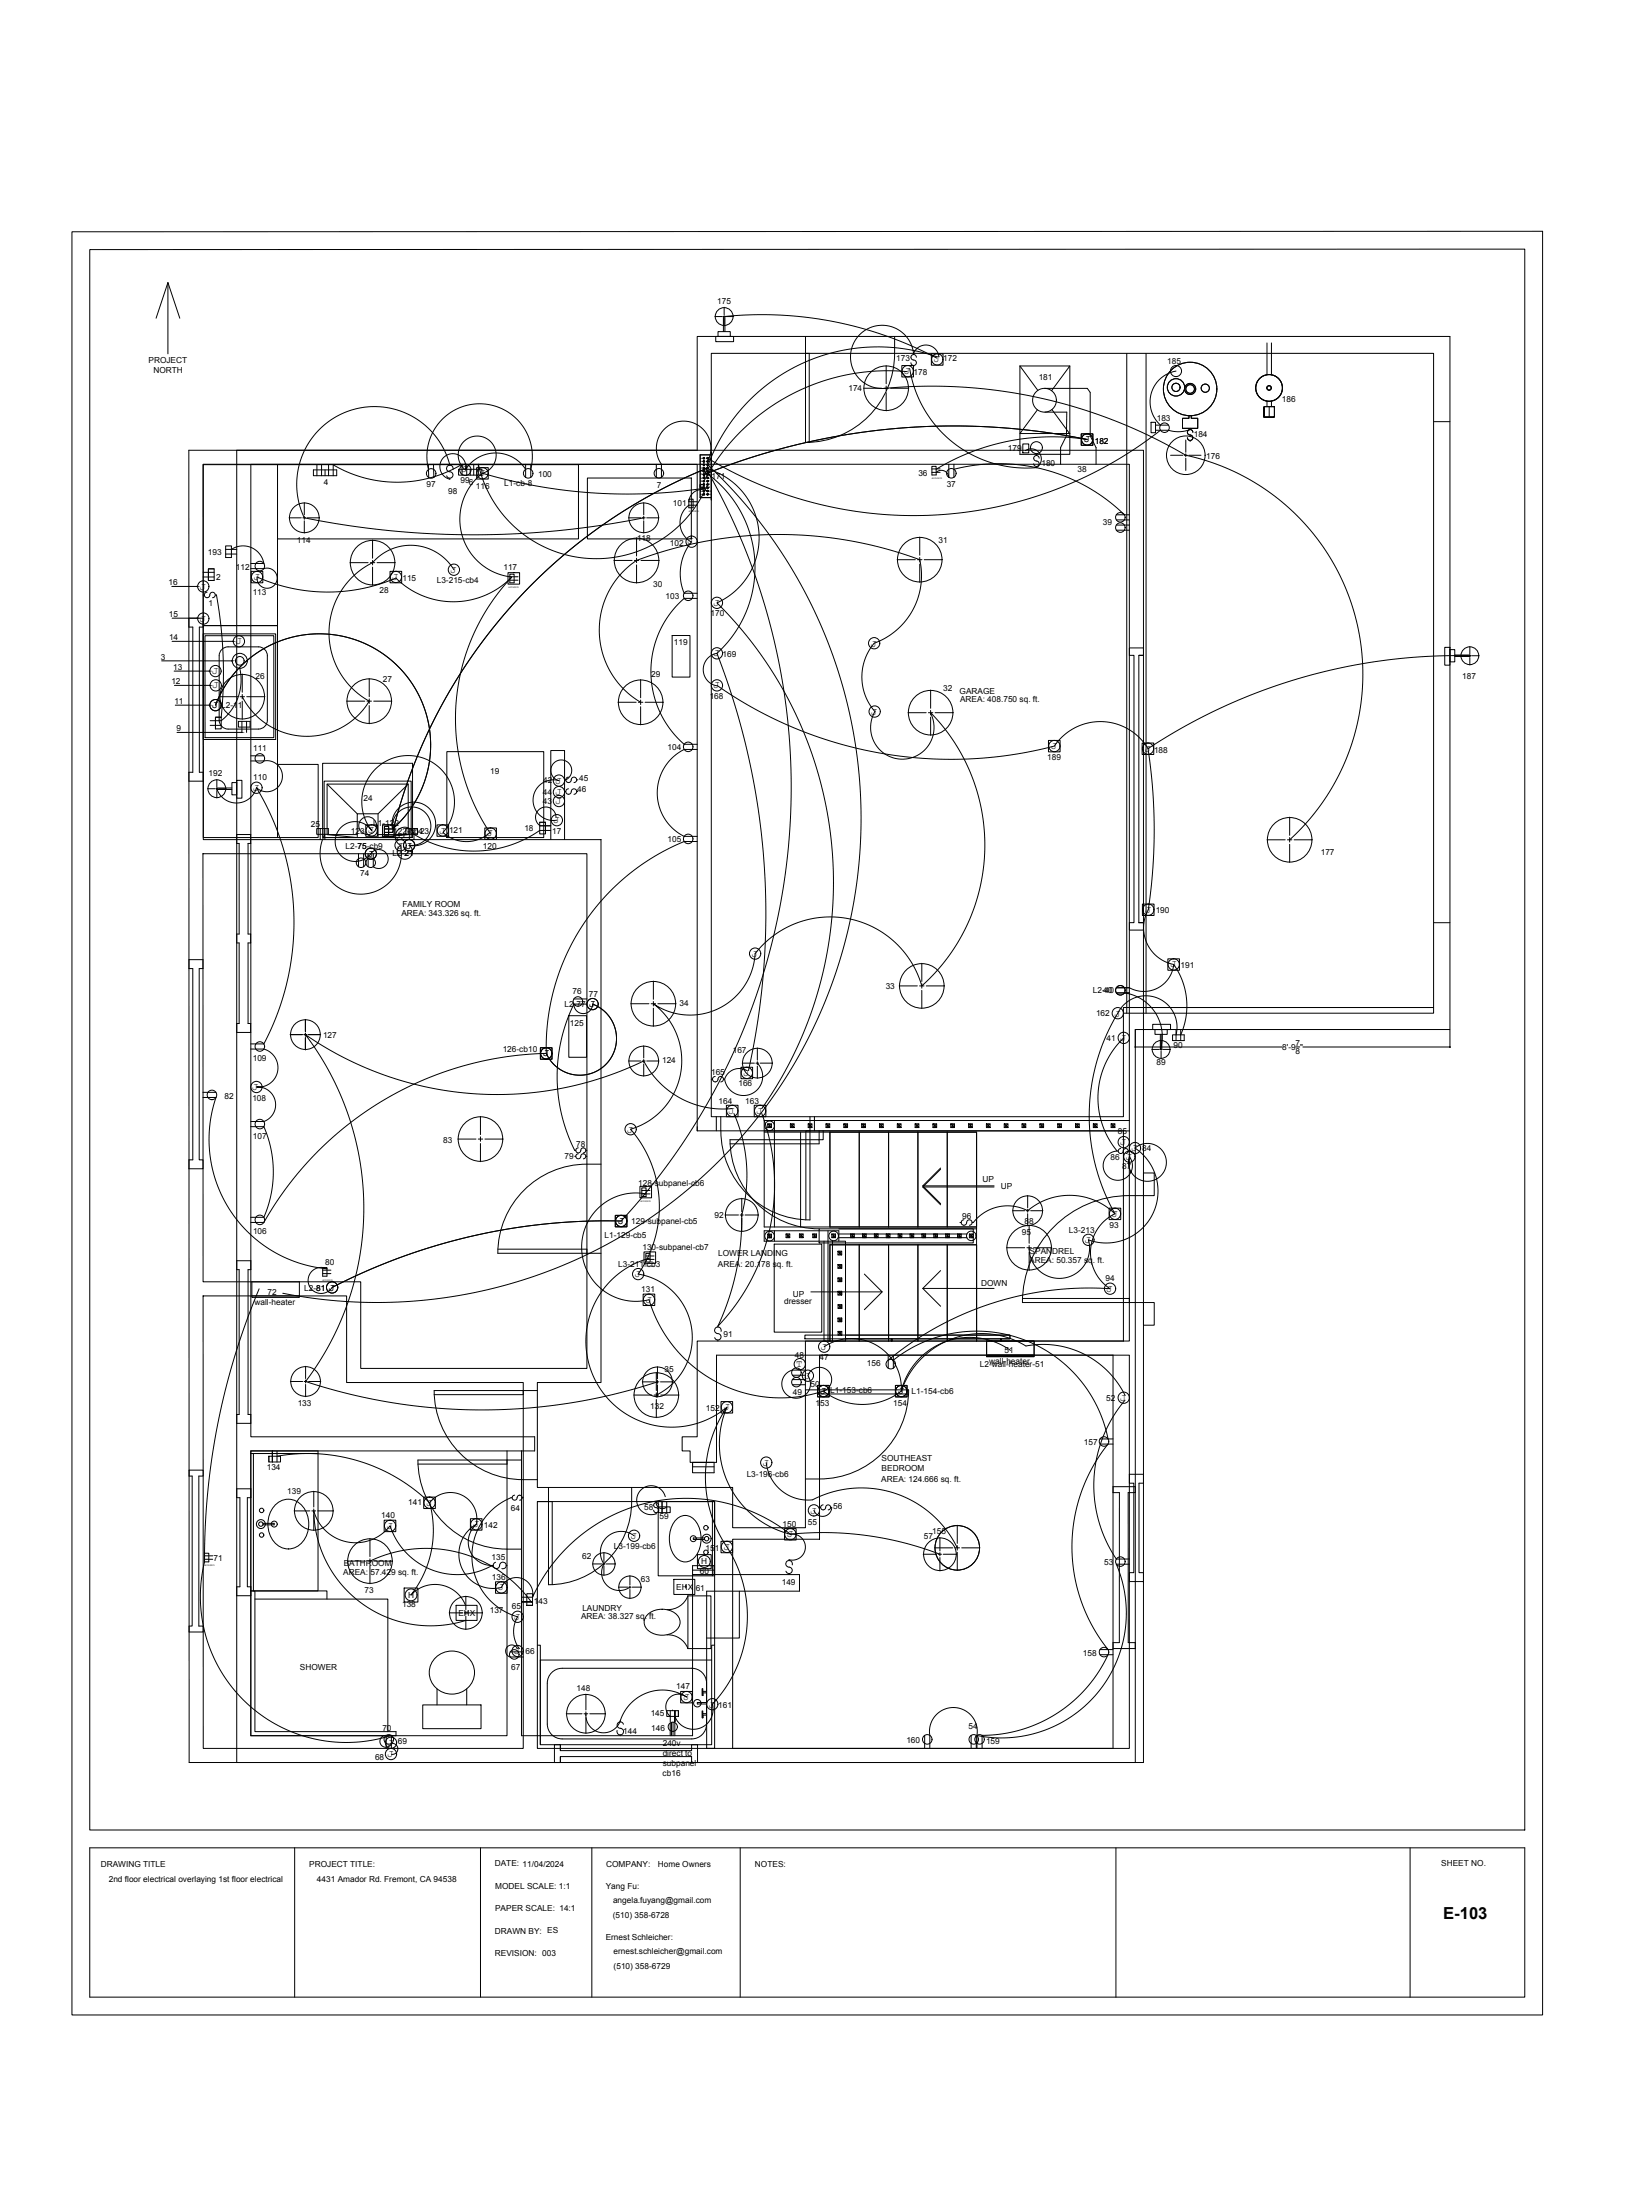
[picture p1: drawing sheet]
<svg xmlns="http://www.w3.org/2000/svg" width="914mm" height="1219mm" viewBox="0 0 914 1219" stroke-linecap="round" stroke-linejoin="round" font-family="sans-serif">
<!-- layer: E201-Electrical-2nd-floor -->
<g fill="none" stroke="#000" stroke-width=".55">
<path d="M176 258v6M178 258v6M182 258v6M259 257v6M263 257v6M364 257v8M390 254h.1M390 256h.1M390 258h.1M390 259h.1M390 253v1M390 255v1"/>
<path d="M390 257v1M390 259v1M392 254h1M392 256h1M392 258h1M392 259h1M392 256a15 15 0 0 0-14-23 15 15 0 0 0-11 24v8M392 259a292 292 0 0 0-174 202h-5M392 258a268 268 0 0 1 56 318 268 268 0 0 1-291 141M392 253v1M392 255v1M392 257v1"/>
<path d="M392 259v1M394 252h-6v24h6M394 251v26M516 258h3v5h-3zM521 260h-5M526 257v8a4 4 0 0 0-3-4 4 4 0 0 0-4 1M529 257v8M599 240h7v7h-7zM174 260h13v4h-13zM180 260v4M254 260h13v3h-13zM256 263v-6a70 70 0 0 1-71 1v6"/>
<path d="M261 260v3M265 263v-6a67 67 0 0 0 60 52 67 67 0 0 0 67-41M388 268h2v2h-2zM390 261h.1M390 263h.1M390 265h.1M390 267h.1M390 268h.1M390 270h.1M390 272h.1M390 274h.1M390 261v1"/>
<path d="M390 264v1M390 266v1M390 268v1M390 270v1M390 272v1M392 261h1M392 263h1M392 265h1M392 267h1M392 268h1M392 270h1M392 272h1"/>
<path d="M392 274h1M392 261a354 354 0 0 1-48 416 327 327 0 0 0-160 37 7 7 0 0 1-10 2 7 7 0 0 1-2-10 7 7 0 0 1 9-3 72 72 0 0 1-61-95h-8M392 261v1M392 263h.1M392 264v1M392 266v1M392 268v1M392 270v1M392 272v1M392 274h.1M519 260a125 125 0 0 1 83-16 369 369 0 0 0-212 19M521 262h-5"/>
<path d="M529 260a100 100 0 0 1 94 25M206 299v10M353 298v10M510 298v10M619 291h7M619 285h7M619 294h7M619 288h7M113 317h6M113 320h6M115 315h4v7h-4zM119 315h-4v7"/>
<path d="M194 312h10M205 312h3M206 311v2M206 314v10M209 312h10M252 316a28 28 0 0 0-46-4 43 43 0 0 0-1 77 40 40 0 0 1-71-3M340 311h10M352 311h2M353 309v3M353 313v10M355 311h10M497 310h10"/>
<path d="M508 310h3M510 309v2M510 313v10M512 310h10M95 325h14M113 330h.1M115 328a1.6 1.6 0 0 0-2 2 1.6 1.6 0 0 0 2 1 1.6 1.6 0 0 0 1-2 1.5 1.5 0 0 1 3 0 1.5 1.5 0 0 1-1 2M115 322h4M119 330h1a242 242 0 0 1 3 67h-4v7M95 355h34M95 343h14M90 366h38"/>
<path d="M96 372h20M97 380h19M133 370a29 29 0 0 1-10 29h-7M134 374v10M205 376v10M355 377v10M97 391h19M119 397h4v7h-4zM119 391a62 62 0 0 1 93-29 62 62 0 0 1 6 97M122 386h10M132 400h7v3h-7zM133 386h2"/>
<path d="M134 400v6M134 385v2M134 389v10M137 400v6M137 386h10M192 389h10M203 389h3M205 387v3M205 391v10M207 389h10M342 389h11M354 389h2"/>
<path d="M355 389a46 46 0 0 1-2-78 224 224 0 0 1 157-1 40 40 0 0 1-26 46 29 29 0 0 0 1 38 18 18 0 0 0 15 27 18 18 0 0 0 16-26M355 388v2M355 392v10M357 389h11M503 395h10M515 395h2M516 395a105 105 0 0 1-5 151 53 53 0 0 0-41-37 53 53 0 0 0-52 19 36 36 0 0 1-56 28 40 40 0 0 1 15 39 40 40 0 0 1-28 31 66 66 0 0 1 5 80 36 36 0 0 1 29 30 36 36 0 0 1-19 37M516 382v11M516 394v2M516 397v11M518 395h10M98 406h36"/>
<path d="M116 402h7M313 432a6 6 0 0 0 2-9 6 6 0 0 0-9 0 6 6 0 0 0 2 9l2 1a11 11 0 0 0-15 10 11 11 0 0 0 14 12M313 439h1M315 431a1.6 1.6 0 0 0-1 1 1.6 1.6 0 0 0 2 2 1.6 1.6 0 0 0 1-2 1.5 1.5 0 0 1 2-1 1.6 1.6 0 0 1-1 3M315 437a1.6 1.6 0 0 0-1 2 1.6 1.6 0 0 0 2 1 1.6 1.6 0 0 0 1-2 1.5 1.5 0 0 1 2 0 1.5 1.5 0 0 1-1 2M320 432h.1M320 439h.1M176 459h6v3h-6zM177 459v6M180 459v6M212 457h6v6h-6zM213 458h2v5h-2z"/>
<path d="M213 459h5M218 459a12 12 0 0 1 10-14 12 12 0 0 1 13 12 12 12 0 0 1-14 11 4 4 0 0 1 1 7 4 4 0 0 1-7 0 4 4 0 0 1 1-7M225 459h6v3h-6zM227 459v6M229 459v6M299 456h3v6h-3zM299 458h6M308 453a6 6 0 0 0-8-5 6 6 0 0 0-1 10M180 462a23 23 0 0 0 17 33 23 23 0 0 0 25-27M199 473v7M202 473v7M204 473v7"/>
<path d="M206 473a5 5 0 0 1 7-1 5 5 0 0 1 1 7 5 5 0 0 1-7 1v-7M305 460a13 13 0 0 0-10 3 63 63 0 0 1-66-1 5 5 0 0 0-8-2 5 5 0 0 0 1 8M511 534v10M318 554h7M318 556a5 5 0 0 0 5 6 5 5 0 0 0 5-6 20 20 0 0 1 8 33 20 20 0 0 1-33-5M318 556a91 91 0 0 0 0 82h1M318 556h7M350 556h10M361 556h2M362 544v10M362 555v2M362 559v10"/>
<path d="M365 556h10M498 546h10M510 546h2M511 545v3M511 549v10M513 546h10M626 550h-7M626 547h-7M623 575a46 46 0 0 0-4 63 8 8 0 0 0-7 10 8 8 0 0 0 11 5 8 8 0 0 0 3-12 11 11 0 0 0 10 14 11 11 0 0 0 10-15 11 11 0 0 0-17-4 29 29 0 0 1 10 37 29 29 0 0 1-36 14 17 17 0 0 1-14 21 17 17 0 0 1-19-17M299 581h7v6h-7zM112 605h8M266 619v10"/>
<path d="M254 631h10M265 631h2M266 630v2M266 634v10M269 631h10M320 636a1.4 1.4 0 0 0-1 2 1.4 1.4 0 0 0 2 1 1.4 1.4 0 0 0 1-2 1.4 1.4 0 0 1 2 0 1.4 1.4 0 0 1-1 2M320 639a1.4 1.4 0 0 0-1 2 1.4 1.4 0 0 0 2 1 1.4 1.4 0 0 0 1-2 1.4 1.4 0 0 1 2 0 1.4 1.4 0 0 1-1 2M325 638h.1M619 638h1M621 637a1.4 1.4 0 0 0-1 1 1.4 1.4 0 0 0 2 1 1.4 1.4 0 0 0 1-2 1.4 1.4 0 0 1 2 0 1.4 1.4 0 0 1-1 2M625 638h1M318 641h1"/>
<path d="M325 641h.1M341 674h6v6h-6zM570 679v10M558 691h10M569 691h3M570 690v3M570 694v10M573 691h10M140 710h26v9h-26zM140 718h26M144 714a385 385 0 0 0-31 147M179 702h2v5h-2z"/>
<path d="M179 704h4M179 706h4M446 759h-7a8 8 0 0 0-5 11 8 8 0 0 0 11 4 8 8 0 0 0 3-12 7 7 0 0 1 11-2 7 7 0 0 1-3 11M457 746a28 28 0 0 1 29-1 28 28 0 0 1 13 26 47 47 0 0 1 70-25 51 51 0 0 1 54 27M547 743h26v9h-26zM547 751h26M351 773h10M362 773h3M364 761v10M364 772v2M364 776v10M366 773h10"/>
<path d="M439 765h7M439 762h7M439 767h7M453 768h7v6h-7zM496 768h7v6h-7zM623 776a73 73 0 0 0-4 88h7M425 811a23 23 0 0 0 25 20 59 59 0 0 1 81 27M284 830a35 35 0 0 0-22 34 35 35 0 0 0 25 32 16 16 0 0 0 1 18M285 829a1.4 1.4 0 0 0-1 1 1.4 1.4 0 0 0 2 1 1.4 1.4 0 0 0 1-1 1.4 1.4 0 0 1 2-1 1.4 1.4 0 0 1-1 2M289 830h1M364 833v-1a3 3 0 0 0 2 4 3 3 0 0 0 3-1M365 835h6v3h-6z"/>
<path d="M365 834a1.4 1.4 0 0 0-2-1 1.4 1.4 0 0 0-1 2 1.4 1.4 0 0 0 2 1 1.4 1.4 0 0 1 0 2 1.4 1.4 0 0 1-2-1M367 832v6M369 829a8 8 0 0 0-10-5 8 8 0 0 0-6 10 8 8 0 0 0 11 5v-1M369 832v6M454 835h1M456 834a1.4 1.4 0 0 0-1 2 1.4 1.4 0 0 0 2 1 1.4 1.4 0 0 0 1-2 1.4 1.4 0 0 1 2 0 1.4 1.4 0 0 1-1 2M460 835h1a5 5 0 0 1-4 5 5 5 0 0 1-6-3M205 853v10M351 851a12 12 0 0 0-15 1 12 12 0 0 0-1 15 10 10 0 0 0 2 12 10 10 0 0 0 12 1M518 858h10M529 858h3M531 845v10"/>
<path d="M531 857v2M533 858h10M113 866a81 81 0 0 0 104 96v7M113 861h3v5h-3zM113 862h5M113 864h5M192 865h11M204 865h2M205 865a72 72 0 0 1 90 23M205 864v2M205 868v10M207 865h11"/>
<path d="M328 867h5M334 867h1M335 860v5M335 866v1M335 868v5M336 867h5M343 880h5M348 880h2M349 873v5M349 879v1M350 880h5M373 875h12v9h-12z"/>
<path d="M387 862h7v7h-7zM531 860v10M626 867h-7a69 69 0 0 1-78 95v7M224 880h8v8h-8zM349 881v5M283 915h7M287 914a3 3 0 0 0-6-1 3 3 0 0 0 2 5h7M214 969v-7a3 3 0 0 0-3 3 3 3 0 0 0 2 3 3 3 0 0 0 4-2 3 3 0 0 1 3 3 3 3 0 0 1-3 3M538 962v7"/>
<circle cx="390" cy="259" r=".4"/>
<circle cx="390" cy="256" r=".4"/>
<circle cx="390" cy="258" r=".4"/>
<circle cx="390" cy="254" r=".4"/>
<circle cx="392" cy="254" r=".4"/>
<circle cx="392" cy="258" r=".4"/>
<circle cx="392" cy="256" r=".4"/>
<circle cx="392" cy="259" r=".4"/>
<circle cx="602" cy="244" r="3"/>
<circle cx="365" cy="262" r="2.6"/>
<circle cx="390" cy="268" r=".4"/>
<circle cx="390" cy="261" r=".4"/>
<circle cx="390" cy="263" r=".4"/>
<circle cx="390" cy="272" r=".4"/>
<circle cx="390" cy="267" r=".4"/>
<circle cx="390" cy="265" r=".4"/>
<circle cx="390" cy="274" r=".4"/>
<circle cx="390" cy="270" r=".4"/>
<circle cx="392" cy="261" r=".4"/>
<circle cx="392" cy="263" r=".4"/>
<circle cx="392" cy="274" r=".4"/>
<circle cx="392" cy="265" r=".4"/>
<circle cx="392" cy="268" r=".4"/>
<circle cx="392" cy="272" r=".4"/>
<circle cx="392" cy="270" r=".4"/>
<circle cx="392" cy="267" r=".4"/>
<circle cx="527" cy="262" r="2.6"/>
<circle cx="621" cy="292" r="2.6"/>
<circle cx="621" cy="287" r="2.6"/>
<circle cx="206" cy="312" r="12"/>
<circle cx="252" cy="316" r="3"/>
<circle cx="353" cy="311" r="12"/>
<circle cx="510" cy="310" r="12"/>
<circle cx="113" cy="325" r="3"/>
<circle cx="113" cy="343" r="3"/>
<circle cx="132" cy="355" r="3"/>
<circle cx="484" cy="356" r="3"/>
<circle cx="119" cy="372" r="3"/>
<circle cx="120" cy="380" r="3"/>
<circle cx="133" cy="366" r="4"/>
<circle cx="119" cy="391" r="3"/>
<circle cx="134" cy="386" r="12"/>
<circle cx="205" cy="389" r="12"/>
<circle cx="355" cy="389" r="12"/>
<circle cx="485" cy="394" r="3"/>
<circle cx="516" cy="395" r="12"/>
<circle cx="310" cy="433" r="3"/>
<circle cx="310" cy="439" r="3"/>
<circle cx="309" cy="455" r="3"/>
<circle cx="310" cy="444" r="3"/>
<circle cx="200" cy="478" r="2.6"/>
<circle cx="205" cy="478" r="2.6"/>
<circle cx="206" cy="473" r="3"/>
<circle cx="222" cy="468" r="3"/>
<circle cx="227" cy="468" r="3"/>
<circle cx="418" cy="528" r="3"/>
<circle cx="320" cy="555" r="2.6"/>
<circle cx="328" cy="556" r="3"/>
<circle cx="362" cy="556" r="12"/>
<circle cx="511" cy="546" r="12"/>
<circle cx="621" cy="549" r="2.6"/>
<circle cx="623" cy="575" r="3"/>
<circle cx="303" cy="584" r="3"/>
<circle cx="117" cy="607" r="2.6"/>
<circle cx="266" cy="631" r="12"/>
<circle cx="349" cy="626" r="3"/>
<circle cx="623" cy="633" r="3"/>
<circle cx="629" cy="636" r="3"/>
<circle cx="626" cy="641" r="3"/>
<circle cx="344" cy="677" r="3"/>
<circle cx="570" cy="691" r="12"/>
<circle cx="603" cy="687" r="3"/>
<circle cx="184" cy="713" r="3"/>
<circle cx="354" cy="706" r="3"/>
<circle cx="443" cy="756" r="3"/>
<circle cx="457" cy="746" r="3"/>
<circle cx="364" cy="773" r="12"/>
<circle cx="441" cy="766" r="2.6"/>
<circle cx="441" cy="761" r="2.6"/>
<circle cx="448" cy="762" r="3"/>
<circle cx="456" cy="771" r="3"/>
<circle cx="499" cy="771" r="3"/>
<circle cx="623" cy="775" r="3"/>
<circle cx="425" cy="811" r="3"/>
<circle cx="451" cy="837" r="3"/>
<circle cx="351" cy="851" r="3"/>
<circle cx="531" cy="858" r="12"/>
<circle cx="205" cy="865" r="12"/>
<circle cx="335" cy="867" r="6"/>
<circle cx="349" cy="880" r="6"/>
<circle cx="390" cy="865" r="3"/>
<circle cx="621" cy="865" r="2.6"/>
<circle cx="228" cy="884" r="3"/>
<circle cx="287" cy="896" r="3"/>
<circle cx="285" cy="917" r="2.6"/>
<circle cx="287" cy="915" r="3"/>
<circle cx="215" cy="964" r="2.6"/>
<circle cx="217" cy="966" r="3"/>
<circle cx="217" cy="972" r="3"/>
<circle cx="540" cy="964" r="2.6"/>
</g>
<!-- layer: A101-Floorplan-1st-floor -->
<g fill="none" stroke="#000" stroke-width=".55">
<path d="M446 186v59a49 49 0 0 0 50-49v-10M446 196h2v49M624 196v365M635 196v365M702 190v18M705 190v18M565 203v49h28v-49M565 203h28l-10 14M565 203l10 13M575 227l-10 13h28M583 227l10 13M638 234h2v6h-2z"/>
<path d="M659 230v2h-4v5h9v-5h-4v-2M660 237v1M661 240a1.6 1.6 0 0 0-2-2 1.6 1.6 0 0 0-1 2 1.6 1.6 0 0 0 2 1 1.5 1.5 0 0 1 0 3 1.5 1.5 0 0 1-2-1M700 225h6v6h-6h6v-6h-6v6zM702 222v3M703 225v6M705 222v3M794 234h10M131 250h255v-64h418v385h-175v406h-498zM390 254h.1M390 256h.1M390 258h.1"/>
<path d="M390 259h.1M390 253v1M390 255v1M390 257v1M390 259v1M392 254h1M392 256h1M392 258h1M392 259h1M392 253v1M392 255v1M392 257v1"/>
<path d="M392 259v1M394 252h-6v24h6M394 251v26M660 244h.1M388 268h2v2h-2zM390 261h.1M390 263h.1M390 265h.1M390 267h.1M390 268h.1M390 270h.1M390 272h.1"/>
<path d="M390 274h.1M390 261v1M390 264v1M390 266v1M390 268v1M390 270v1M390 272v1M392 261h1M392 263h1M392 265h1M392 267h1M392 268h1"/>
<path d="M392 270h1M392 272h1M392 274h1M392 261v1M392 263h.1M392 264v1M392 266v1M392 268v1M392 270v1M392 272v1M392 274h.1M372 352h10v23h-10z"/>
<path d="M131 467h2v51h-2M131 462h8M139 462v5M139 467h-2v51h2M139 518v5M794 511h10M131 523h2v44h-2M139 523h-2v44h2M794 558h-171v61h-229v-423h400v365h-171M131 572h8M139 567v5M315 563h10v23h-10z"/>
<path d="M397 619v8M399 619a52 52 0 0 0 15 43 49 49 0 0 0 35 14v-57M451 619v8M386 627v-370h-247v539h157v8h-157v158h142v-158M386 627h237v116h-237v53h-8v8h4v6h15v-59h220v218h-225v-87h51v-9h-59M386 624v3M405 634h49v-2h-49a49 49 0 0 0 49 49M449 627h-2v49M454 627v5h2v-5M460 627h81v53h-81zM476 627v53M492 627v53"/>
<path d="M509 627v53M525 627v53M521 647l-10 10M551 657h-40l10 10M131 699h8v5h-2v80h2v5h-8M454 681h85v8h-85zM476 690v53M492 690v53M509 690v53M525 690v53M131 704h2v80h-2M479 706l10 10h-40"/>
<path d="M489 716l-10 10M446 740h114v2h-114zM460 743v-53h81v53M494 742v1M555 742v1M140 806v76M176 806h-37v-2h37v78h-36M281 809v2h-49M289 809h-57a49 49 0 0 0 49 49h8M289 804v158h95v-94h12v5M384 810h12v6h-12zM384 810v3h12"/>
<path d="M131 825h8M131 830h2v49h-2M139 830h-2v49h2v5h-8M152 834a11 11 0 0 1 11-3 11 11 0 0 1 8 9 14 14 0 0 1-11 18 14 14 0 0 1-11-19zM617 827h3v83h-3M617 824h12M629 827h-4v83h4M146 844h6v1h-6M384 870h12M139 882h2v78h78v2h-80zM139 882h1M141 886h74v74"/>
<path d="M141 882h40v4M410 882v26h-18M242 918a12 12 0 0 1 18 1 12 12 0 0 1-4 19 12 12 0 0 1-15-4 12 12 0 0 1 1-16zM617 914h12M242 936v9M259 936v9M234 945h33v13h-33z"/>
<circle cx="652" cy="215" r="5"/>
<circle cx="652" cy="215" r="2.3"/>
<circle cx="660" cy="216" r="15"/>
<circle cx="660" cy="216" r="3"/>
<circle cx="660" cy="216" r="2.4"/>
<circle cx="668" cy="215" r="2.3"/>
<circle cx="703" cy="215" r="7"/>
<circle cx="703" cy="215" r="1.2"/>
<circle cx="579" cy="222" r="7"/>
<circle cx="390" cy="259" r=".4"/>
<circle cx="390" cy="256" r=".4"/>
<circle cx="390" cy="258" r=".4"/>
<circle cx="390" cy="254" r=".4"/>
<circle cx="392" cy="254" r=".4"/>
<circle cx="392" cy="258" r=".4"/>
<circle cx="392" cy="256" r=".4"/>
<circle cx="392" cy="259" r=".4"/>
<circle cx="574" cy="248" r="3"/>
<circle cx="390" cy="268" r=".4"/>
<circle cx="390" cy="261" r=".4"/>
<circle cx="390" cy="263" r=".4"/>
<circle cx="390" cy="272" r=".4"/>
<circle cx="390" cy="267" r=".4"/>
<circle cx="390" cy="265" r=".4"/>
<circle cx="390" cy="274" r=".4"/>
<circle cx="390" cy="270" r=".4"/>
<circle cx="392" cy="261" r=".4"/>
<circle cx="392" cy="263" r=".4"/>
<circle cx="392" cy="274" r=".4"/>
<circle cx="392" cy="265" r=".4"/>
<circle cx="392" cy="268" r=".4"/>
<circle cx="392" cy="272" r=".4"/>
<circle cx="392" cy="270" r=".4"/>
<circle cx="392" cy="267" r=".4"/>
<circle cx="145" cy="837" r="1.2"/>
<circle cx="145" cy="845" r="2.5"/>
<circle cx="145" cy="845" r="1.2"/>
<circle cx="145" cy="851" r="1.2"/>
<circle cx="152" cy="845" r="1.6"/>
</g>
<!-- layer: A201-Floorplan-2nd-floor -->
<g fill="none" stroke="#000" stroke-width=".55">
<path d="M579 215h24l1 2v25l3 6v9M579 228h12v14l-3 6v9M105 250h529v727h-529zM113 257h513v486h-180v104h-40v-23h-108v-58h35v-301h-220zM113 258h41v89h-41zM154 258h167v41h-167zM326 265h57v34h-57zM383 297v2M105 343h8v5h-3v80h3v5h-8v-5h2v-80h-2zM113 351h40v59h-40zM113 347h41v117h-41zM114 352h38v57h-38z"/>
<path d="M123 360l3-1 17-1a5 5 0 0 1 5 5v36a5 5 0 0 1-5 5h-17a5 5 0 0 1-5-5v-36zM631 363h3v-4h-8v4h2v148h-2v4h8v-4h-3M634 363h-3v148M248 417h53v47h-53zM154 424h22v40h-22zM179 423h50v41h-50zM180 433h48v31h-48zM181 435l17 16M226 435l-16 16h-12v13l-17-1M210 451v13l16-1M112 473h213v285h-125v-48h-87zM198 463h-17v-28h45v28h-16"/>
<path d="M305 465v-49h8v49M631 511h3M105 532h7v5h-2v106h3v5h-8M105 537h2v106h-2M424 627h117v116v-53h-81v53M424 627h202M425 623h3v2l-3-2v2h3M426 623v2M428 623l-3 2M429 621v59M438 623h2v2l-2-2v2h2M439 623v2"/>
<path d="M440 623l-2 2M444 627v53M448 623h2v2l-2-2v2h2M449 623v2M450 623l-2 2M458 623h2v2l-2-2v2h2M459 623v2M460 623l-2 2M460 627v53M468 623h2v2l-2-2v2h2M469 623v2M470 623l-2 2"/>
<path d="M476 627v53M478 623h2v2l-2-2v2h2M479 623v2M480 623l-2 2M487 623h2v2l-2-2v2h2M488 623v2M489 623l-2 2M492 627v53M497 623h2v2l-2-2v2h2M498 623v2M499 623l-2 2M507 623h2v2l-2-2v2h2"/>
<path d="M508 623v2M509 627v53M509 623l-2 2M517 623h2v2l-2-2v2h2M518 623v2M519 623l-2 2M525 627v53M527 623h2v2l-2-2v2h2M528 623v2M529 623l-2 2M537 623h2v2l-2-2v2h2M538 623v2"/>
<path d="M539 623l-2 2M547 623h2v2l-2-2v2h2M548 623v2M549 623l-2 2M557 623h2v2l-2-2v2h2M558 623v2M559 623l-2 2M566 623h2v2l-2-2v2h2M567 623v2M568 623l-2 2M576 623h2v2l-2-2v2h2M577 623v2"/>
<path d="M578 623l-2 2M586 623h2v2l-2-2v2h2M587 623v2M588 623l-2 2M596 623h2v2l-2-2v2h2M597 623v2M598 623l-2 2M606 623h2v2l-2-2v2h2M607 623v2M608 623l-2 2M616 623h2v2l-2-2v2h2M617 623v2"/>
<path d="M618 623l-2 2M626 621h-202v59h117M333 645a52 52 0 0 0-47 19 49 49 0 0 0-10 31h57M521 648l-10 10M551 658h-40l10 10M634 650h6v13h-6zM634 663a60 60 0 0 0-67 51v8h67M276 692h49v3M425 684h3v2l-3-2v2h3M426 684v2M428 684l-3 2M429 689h26v49h-26z"/>
<path d="M429 682v6M436 684h2v2l-2-2v2h2M437 684v2M438 684l-2 2M443 684h2v2l-2-2v2h2M444 684v2M445 684l-2 2M450 684h2v2l-2-2v2h2M451 684v2M452 684l-2 2M457 688v55h12v-55h-45v-6h41v6M459 682v61"/>
<path d="M461 684h2v2l-2-2v2h2M461 688v55M462 684v2M463 684l-2 2M464 693h2v2l-2-2v2h2M465 681h76M465 686h71M465 684h71M465 693v2M466 693l-2 2M471 684h2v2l-2-2v2h2M472 684v2"/>
<path d="M473 684l-2 2M476 690v53M478 684h2v2l-2-2v2h2M479 684v2M480 684l-2 2M485 684h2v2l-2-2v2h2M486 684v2M487 684l-2 2M491 684h2v2l-2-2v2h2M492 684v2M492 690v53M493 684l-2 2"/>
<path d="M498 684h2v2l-2-2v2h2M499 684v2M500 684l-2 2M504 684h2v2l-2-2v2h2M505 684v2M506 684l-2 2M509 690v53M511 684h2v2l-2-2v2h2M512 684v2M513 684l-2 2M517 684h3v2l-3-2v2h3M519 684v2"/>
<path d="M520 684l-3 2M524 684h2v2l-2-2v2h2M525 690v53M525 684v2M526 684l-2 2M531 684h2v2l-2-2v2h2M532 684v2M533 684l-2 2M537 684h2v2l-2-2v2h2M538 684v2M539 684l-2 2M113 718h79v48h98v203h-177z"/>
<path d="M464 716h2v2l-2-2v2h2v-2l-2 2M464 708h2v2l-2-2v2h2v-2l-2 2M464 701h2v2l-2-2v2h2v-2l-2 2M465 701v2M465 708v2M465 716v2M521 704l-10 10M551 714h-40l10 10M567 720h59v2M464 730h2v2l-2-2v2h2v-2l-2 2M464 738h3v2l-3-2v2h3M464 723h3v2l-3-2v2h3"/>
<path d="M465 730v2M465 723v2M465 738v2M466 723v2M467 738l-3 2M467 723l-3 2M469 740h91v2h-91M634 722h6v12h-6zM454 751h172v218h-220v-116h48zM494 742v1M555 742v1M241 773h49v-2h-49a49 49 0 0 0 49 49h8"/>
<path d="M290 771h8M446 770h8M503 773h-49v-3h50a49 49 0 0 1-50 50h-8M105 815h8v3h-3v83h3v3h-8M105 818h1v83h-1M626 817h8v5h-3v50h3v4h-8v-4h2v-50h-2zM298 832h98v137h-98zM304 824v8h-6M350 824a48 48 0 0 1-16 43 46 46 0 0 1-30 11v-46h2v46M365 832h31v41h-31zM395 832v41M375 842a7 7 0 0 1 12 4 15 15 0 0 1-5 19 9 9 0 0 1-11-8 16 16 0 0 1 4-15z"/>
<path d="M390 852h-6v1h6M359 895a11 11 0 0 1 18 3 9 9 0 0 1-11 8 8 8 0 0 1-9-9zM381 884a12 12 0 0 1-11 8M381 884h13v30h-13M381 884v30M298 912h1v55h95v-55h2M370 906a12 12 0 0 1 11 8M394 920h-95v47M303 933v22M303 933a8 8 0 0 1 9-8h71a8 8 0 0 1 9 8v22a8 8 0 0 1-9 9h-71a8 8 0 0 1-9-9M389 937h3M392 938h-3v2v-4v4"/>
<path d="M389 950h3M392 950h-3v2v-4v4M392 943h-6v1h6M311 967v3h72v-3h4v10h-4v-4h-72v4M311 970v-3h-4v10h4v-4"/>
<circle cx="133" cy="366" r="2.4"/>
<circle cx="204" cy="458" r="5"/>
<circle cx="426" cy="624" r="2.7"/>
<circle cx="426" cy="685" r="2.7"/>
<circle cx="462" cy="685" r="2.7"/>
<circle cx="538" cy="685" r="2.6"/>
<circle cx="384" cy="853" r="1.6"/>
<circle cx="391" cy="847" r="1.2"/>
<circle cx="392" cy="853" r="2.5"/>
<circle cx="392" cy="853" r="1.2"/>
<circle cx="391" cy="860" r="1.2"/>
<circle cx="386" cy="944" r="2.1"/>
</g>
<!-- layer: E101-Electrical-1st-floor -->
<g fill="none" stroke="#000" stroke-width=".55">
<path d="M396 175h4M401 175a207 207 0 0 1 118 23M401 170v4M401 175v1M401 176v5M402 175h4M397 186h10v3h-10zM398 184h7v2h-7zM401 184v-9h1v9M508 198a1.6 1.6 0 0 0-2-1 1.6 1.6 0 0 0-1 2 1.6 1.6 0 0 0 2 1 1.5 1.5 0 0 1 0 2 1.5 1.5 0 0 1-2-1M516 196h7v6h-7zM519 198a100 100 0 0 0-129 67"/>
<path d="M520 198a7 7 0 0 0-6-7 7 7 0 0 0-8 5 18 18 0 0 0-19-16 18 18 0 0 0-16 20 18 18 0 0 0 20 15 278 278 0 0 1 166 37 124 124 0 0 1 58 213M479 215h10M490 215h2M491 203v10M491 214v2M491 218v10M494 215h10M500 203h6v6h-6zM503 206a115 115 0 0 0-113 61M504 204a66 66 0 0 0 70 55M506 203h.1M652 206a17 17 0 0 0-14 12 17 17 0 0 0 5 18"/>
<path d="M640 236h8M643 238a221 221 0 0 1-251 16M659 230v2h-4v5h9v-5h-4v-2M660 237v1h-1l-5 1-14-1M661 240a1.6 1.6 0 0 0-2-2 1.6 1.6 0 0 0-1 2 1.6 1.6 0 0 0 2 1 1.5 1.5 0 0 1 0 3 1.5 1.5 0 0 1-2-1M237 257l1 8M240 257v8M249 257v1a43 43 0 0 0-56-30 43 43 0 0 0-24 59 475 475 0 0 0 188 0M264 259h7v6h-7zM291 257v8M294 257v8M390 259a40 40 0 0 1 31 35 40 40 0 0 1-24 40 218 218 0 0 1 25 280"/>
<path d="M392 259a292 292 0 0 0-174 202h-5M567 246h3v5h-3zM568 250a6 6 0 0 1 8 1 6 6 0 0 1-2 8M574 252h.1M574 258v1M576 254a1.6 1.6 0 0 0-2-1 1.6 1.6 0 0 0-1 1 1.6 1.6 0 0 0 2 2 1.5 1.5 0 0 1 0 2 1.5 1.5 0 0 1-2-1M599 240h7v7h-7zM602 244a369 369 0 0 0-212 19M649 252h6M656 252h2M657 244v7M657 251v2"/>
<path d="M657 254v7M659 252h7M660 244h.1M169 279v6M251 260a1.9 1.9 0 0 0-2-2 1.9 1.9 0 0 0-2 2 1.9 1.9 0 0 0 3 2 1.8 1.8 0 0 1 1 2 1.8 1.8 0 0 1-3 0M258 260a11 11 0 0 1 0-16 11 11 0 0 1 16 3 11 11 0 0 1-7 15M267 262a285 285 0 0 0 125 8M267 262a32 32 0 0 0-11 34 32 32 0 0 0 27 24M291 260a20 20 0 0 0-33 0 7 7 0 0 0-5-8 7 7 0 0 0-9 5 7 7 0 0 0 5 9v-1M294 260a29 29 0 0 0-28-36 29 29 0 0 0-29 36M357 279v6M382 277h2v4h-2z"/>
<path d="M386 280h-4a12 12 0 0 0 1 20M390 261a64 64 0 0 1 7 101M392 272a7 7 0 0 0-10 6h4M160 287h7M168 287h1M169 286v2M169 289v6M170 287h7M348 287h7M356 287h2M357 286v2M357 289v6"/>
<path d="M358 287h7M125 303h3v6h-3zM125 304h6M125 307h6M128 304a12 12 0 0 1 18 8h-7M139 315h7a6 6 0 0 1 8 4 6 6 0 0 1-6 7 6 6 0 0 1-6-6 96 96 0 0 0 77 0 45 45 0 0 0 64 0 114 114 0 0 0-11 142M139 317h7v6h-7zM216 317h7v6h-7zM282 317h6v7h-6zM283 318h2v5h-2zM283 320h4M383 300a28 28 0 0 0-4 29h7"/>
<path d="M283 322h4M386 332h-7a54 54 0 0 0 0 80h7M801 359h3v10h-3zM815 358v4M397 380a226 226 0 0 0 187 33 31 31 0 0 1 52 2M804 360h2v7h-2zM806 363h9v1h-9M809 363h5M814 363h1a311 311 0 0 0-179 52 285 285 0 0 1 0 90 21 21 0 0 0 14 29M815 364v5M816 363h4M119 391a62 62 0 0 1 93-29 62 62 0 0 1 6 97 11 11 0 0 1 10-12 11 11 0 0 1 11 11 11 11 0 0 1-12 10"/>
<path d="M397 380a9 9 0 0 1-7-9 9 9 0 0 1 7-9 397 397 0 0 1 18 231M139 419h7M386 415h-7a27 27 0 0 0-15 24 27 27 0 0 0 15 25h7M581 410h6v7h-6zM633 412h6v6h-6zM115 437h4M120 437h1M120 432v4M120 438v4M121 437h4M129 434h2v6h-2zM129 437h-9v1h9"/>
<path d="M131 432h3v10h-3zM139 422h7a9 9 0 0 1 10 10 9 9 0 0 1-14 5M142 437a11 11 0 0 1-11 8 11 11 0 0 1-11-8M142 437a144 144 0 0 1 4 142h-7M203 457h6v6h-6zM212 457h6v6h-6zM213 458h2v5h-2zM213 459h5M242 457h7v6h-7zM269 459h6v6h-6zM715 453v10M272 461a19 19 0 0 1-27 0 26 26 0 0 0-1-35 26 26 0 0 0-35-1 26 26 0 0 0-3 35 11 11 0 0 0-16-2 11 11 0 0 0-1 16 11 11 0 0 0 17-1"/>
<path d="M386 466a24 24 0 0 0-15 4 123 123 0 0 0-68 114M702 465h10M713 465h3M715 464v3M715 468v10M717 465h10M633 501h7v6h-7zM647 531h7v7h-7zM650 534a40 40 0 0 1 4 39M650 534a17 17 0 0 1-24 13h-7M328 556a20 20 0 0 1 8 33 20 20 0 0 1-33-5M623 550a24 24 0 0 1 20 32"/>
<path d="M626 550h-7M161 573h7M168 573h2M169 565v7M169 573v1M169 575v7M171 573h7M357 580v6M639 568h10v3h-10zM640 571h7v2h-7zM643 573v9M643 576v5"/>
<path d="M644 573v9M650 573h6v4h-6zM652 573a17 17 0 0 0-12-20 17 17 0 0 0-22 10 110 110 0 0 0 0 110M652 571v6M654 571v6M139 581h7a11 11 0 0 1 8 13 11 11 0 0 1-12 8 10 10 0 0 1 11 8 10 10 0 0 1-7 12h-7M299 581h7v6h-7zM303 584a185 185 0 0 0-157 93h-7M348 588h7M356 588h2M357 587v2M357 590v6"/>
<path d="M358 588h7M394 598h1M396 597a1.6 1.6 0 0 0-1 1 1.6 1.6 0 0 0 2 2 1.6 1.6 0 0 0 1-2 1.6 1.6 0 0 1 3-1 1.8 1.8 0 0 1-2 3M401 598h1M411 591h6v7h-6zM411 589h7M419 589h2M420 589a11 11 0 0 1-3 17 11 11 0 0 1-15-8 8 8 0 0 1 12-5M420 581v7M420 588v2M420 591v7M421 589h7"/>
<path d="M638 582h4M643 582h1M643 581v1M643 583v4M644 582h5M403 613h6v6h-6zM406 614a50 50 0 0 1-49-26 187 187 0 0 1-188-15 159 159 0 0 1 0 193 311 311 0 0 0 195 0M407 617a85 85 0 0 1 4 56 141 141 0 0 1-13 62M418 613h6v6h-6zM422 617a113 113 0 0 1-24 118M139 624h7a63 63 0 0 1 0 51h-7M355 657h6v7h-6z"/>
<path d="M356 658h2v5h-2zM356 660h4M341 674h6v6h-6zM344 677a331 331 0 0 0-160 36M356 662h4M358 662a30 30 0 0 0-36 30 30 30 0 0 0 38 28 76 76 0 0 0 96 51 35 35 0 0 0 43 0 39 39 0 0 1 61-23M402 673h7M410 673h2M411 664v8M411 672v2M411 675v8M413 673h7"/>
<path d="M532 678h1M534 676a1.6 1.6 0 0 0-1 2 1.6 1.6 0 0 0 2 1 1.6 1.6 0 0 0 1-2 1.5 1.5 0 0 1 2 0 1.5 1.5 0 0 1-1 2M539 678a24 24 0 0 1 31-7 36 36 0 0 1 48 2 24 24 0 0 0-3 41 175 175 0 0 0-123 40M561 671h7M569 671h1M570 663v6M570 670v2M570 673v6M571 671h7M615 670h6v6h-6zM357 694h6v6h-6zM358 695h2v4h-2z"/>
<path d="M358 696h4M358 698h4M360 697a48 48 0 0 0-30 68 48 48 0 0 0 73 15 70 70 0 0 0 2 80 71 71 0 0 1-10 84 11 11 0 0 1-7 14 11 11 0 0 1-14-7M356 717h7v6h-7zM398 735h.1M400 738a1.9 1.9 0 0 0-2-3 1.9 1.9 0 0 0-2 3 1.9 1.9 0 0 0 2 1 1.8 1.8 0 0 1 1 3 1.8 1.8 0 0 1-3-1M169 757v7M364 757v7M398 743h.1M492 751v7M495 754a74 74 0 0 1 119 43M495 751v7"/>
<path d="M547 743h26v9h-26zM547 751h26M161 766h7M169 766h1M169 765v1M169 767v7M171 766h7M356 766h7M364 766h1M364 765v2M364 767v7M366 766h7"/>
<path d="M400 777h6v6h-6zM403 780a52 52 0 0 0 35 70M453 768h7v6h-7zM496 768h7v6h-7zM610 797h7M149 807h6v3h-6zM149 807v3M151 804v6v-6M154 807a97 97 0 0 1 84 26 15 15 0 0 1 18-5 15 15 0 0 1 8 17M154 804v6M610 800h7M614 800a91 91 0 0 0 0 114"/>
<path d="M163 837h9M173 837h2M174 826v9M174 836v2M174 839v9M176 837h9M235 830h6v6h-6zM238 833a58 58 0 0 1-10 51 18 18 0 0 1 30 5M213 842h6v7h-6zM261 842h6v6h-6zM264 845a19 19 0 0 0-8 23 19 19 0 0 0 22 12 9 9 0 0 1 11-5 9 9 0 0 1 6 10 94 94 0 0 1 143-35M264 845a13 13 0 0 0-4 14 13 13 0 0 0 13 9"/>
<path d="M400 854h6v6h-6zM435 847h6v6h-6zM438 850a181 181 0 0 1 83 11M438 850a7 7 0 0 1 8 8 7 7 0 0 1-9 6v1M521 852v8M273 868a39 39 0 0 1-57-22 24 24 0 0 1-24 9 24 24 0 0 1-18-18 65 65 0 0 0 84 61M273 868h.1M275 877h6v6h-6zM275 866a1.8 1.8 0 0 0-2 2 1.8 1.8 0 0 0 3 1 1.8 1.8 0 0 0 1-2 1.8 1.8 0 0 1 2-1 1.8 1.8 0 0 1 1 2 1.8 1.8 0 0 1-2 1M281 868h.1M437 872v1M437 868a1.8 1.8 0 0 1 2 2 1.8 1.8 0 0 1-1 2 1.8 1.8 0 0 1-2-1"/>
<path d="M439 867a1.8 1.8 0 0 0-1-2 1.8 1.8 0 0 0-3 1 1.8 1.8 0 0 0 2 2M512 861h7M520 861h2M521 860v2M521 863v8M523 861h7M249 894h7M253 890h11v8h-11zM257 894h2M258 885v7M258 893v2M258 896v7"/>
<path d="M260 894h7M289 888h6h-6M289 885h6M292 883h3v7h-3zM292 890h3M610 914h7M610 917h7M614 917a77 77 0 0 1-70 45v7M325 939v9M377 937h7v7h-7zM314 950h9M324 950h2"/>
<path d="M325 950a10 10 0 0 0 7 10 10 10 0 0 0 12-6M325 949v2M325 952v9M327 950h9M344 954h.1M345 956a1.8 1.8 0 0 0-2-2 1.8 1.8 0 0 0-1 3 1.8 1.8 0 0 0 2 1 1.8 1.8 0 0 1 1 2 1.8 1.8 0 0 1-2 1 1.8 1.8 0 0 1-1-2M370 948h6v3h-6zM371 955v7M371 951a7 7 0 0 1 0-10 7 7 0 0 1 9-1 25 25 0 0 0-36 14M371 948v6M372 955v7M373 948h.1"/>
<path d="M373 954v8M374 955v7M374 954v-6v6M376 948v3M344 961v1M512 962v7M515 969v-7a13 13 0 0 1 13-16 13 13 0 0 1 13 16v7"/>
<circle cx="401" cy="175" r="5"/>
<circle cx="519" cy="199" r="3"/>
<circle cx="491" cy="215" r="12"/>
<circle cx="503" cy="206" r="3"/>
<circle cx="652" cy="215" r="5"/>
<circle cx="652" cy="215" r="2.3"/>
<circle cx="652" cy="206" r="3"/>
<circle cx="660" cy="216" r="15"/>
<circle cx="660" cy="216" r="3"/>
<circle cx="660" cy="216" r="2.4"/>
<circle cx="668" cy="215" r="2.3"/>
<circle cx="703" cy="215" r="7"/>
<circle cx="703" cy="215" r="1.2"/>
<circle cx="645" cy="237" r="2.6"/>
<circle cx="602" cy="244" r="3"/>
<circle cx="657" cy="252" r="11"/>
<circle cx="239" cy="262" r="2.6"/>
<circle cx="258" cy="260" r="3"/>
<circle cx="267" cy="262" r="3"/>
<circle cx="293" cy="262" r="2.6"/>
<circle cx="169" cy="287" r="8"/>
<circle cx="357" cy="287" r="8"/>
<circle cx="142" cy="320" r="3"/>
<circle cx="144" cy="314" r="2.6"/>
<circle cx="219" cy="320" r="3"/>
<circle cx="383" cy="300" r="3"/>
<circle cx="381" cy="330" r="2.6"/>
<circle cx="397" cy="334" r="3"/>
<circle cx="397" cy="362" r="3"/>
<circle cx="397" cy="380" r="3"/>
<circle cx="815" cy="363" r="5"/>
<circle cx="119" cy="391" r="3"/>
<circle cx="381" cy="414" r="2.6"/>
<circle cx="584" cy="413" r="3"/>
<circle cx="636" cy="415" r="3"/>
<circle cx="120" cy="437" r="5"/>
<circle cx="142" cy="437" r="3"/>
<circle cx="144" cy="420" r="2.6"/>
<circle cx="206" cy="473" r="3"/>
<circle cx="206" cy="460" r="3"/>
<circle cx="227" cy="468" r="3"/>
<circle cx="245" cy="460" r="3"/>
<circle cx="272" cy="462" r="3"/>
<circle cx="381" cy="465" r="2.6"/>
<circle cx="715" cy="465" r="12"/>
<circle cx="636" cy="504" r="3"/>
<circle cx="650" cy="534" r="3"/>
<circle cx="328" cy="556" r="3"/>
<circle cx="621" cy="549" r="2.6"/>
<circle cx="144" cy="580" r="2.6"/>
<circle cx="169" cy="573" r="8"/>
<circle cx="619" cy="561" r="3"/>
<circle cx="303" cy="584" r="3"/>
<circle cx="357" cy="588" r="8"/>
<circle cx="414" cy="595" r="3"/>
<circle cx="420" cy="589" r="8"/>
<circle cx="643" cy="582" r="5"/>
<circle cx="142" cy="602" r="3"/>
<circle cx="406" cy="616" r="3"/>
<circle cx="421" cy="616" r="3"/>
<circle cx="144" cy="623" r="2.6"/>
<circle cx="144" cy="676" r="2.6"/>
<circle cx="344" cy="677" r="3"/>
<circle cx="411" cy="673" r="9"/>
<circle cx="570" cy="671" r="8"/>
<circle cx="618" cy="673" r="3"/>
<circle cx="184" cy="713" r="3"/>
<circle cx="615" cy="714" r="3"/>
<circle cx="360" cy="720" r="3"/>
<circle cx="494" cy="756" r="2.6"/>
<circle cx="169" cy="766" r="8"/>
<circle cx="364" cy="766" r="8"/>
<circle cx="403" cy="780" r="3"/>
<circle cx="456" cy="771" r="3"/>
<circle cx="499" cy="771" r="3"/>
<circle cx="612" cy="799" r="2.6"/>
<circle cx="174" cy="837" r="11"/>
<circle cx="238" cy="833" r="3"/>
<circle cx="216" cy="846" r="3"/>
<circle cx="264" cy="845" r="3"/>
<circle cx="403" cy="857" r="3"/>
<circle cx="438" cy="850" r="3"/>
<circle cx="278" cy="880" r="3"/>
<circle cx="521" cy="861" r="9"/>
<circle cx="258" cy="894" r="9"/>
<circle cx="612" cy="916" r="2.6"/>
<circle cx="325" cy="950" r="11"/>
<circle cx="373" cy="957" r="2.6"/>
<circle cx="380" cy="940" r="3"/>
<circle cx="395" cy="944" r="3"/>
<circle cx="514" cy="964" r="2.6"/>
<circle cx="543" cy="964" r="2.6"/>
</g>
<!-- layer: A101-Text -->
<path d="M629 571v10M804 571v10M629 580h82M718 580h2M722 580h82" fill="none" stroke="#000" stroke-width=".55"/>
<!-- layer: 00-page-edge -->
<path d="M40 128h815v989h-815zM50 138h795v876h-795zM93 157v39M86 176l7-19 7 19" fill="none" stroke="#000" stroke-width=".55"/>
<!-- layer: Title Block -->
<path d="M50 1024h795v83h-795zM163 1024v83M266 1024v83M328 1024v83M410 1024v83M618 1024v83M781 1024v83" fill="none" stroke="#000" stroke-width=".55"/>
<!-- layer: 0 -->
<path d="M50 1038h.1M50 1034h.1" fill="none" stroke="#4c4c4c" stroke-width=".55"/>
<!-- layer: Cover-Text-Tables -->
<path d="M380 878v2M259 893v1" fill="none" stroke="#000" stroke-width=".55"/>
<text font-size="9.2" x="800" y="1063">E-103</text>
<g font-size="5.8">
<text x="517" y="201">J</text>
<text x="501" y="208">J</text>
<text x="601" y="245">J</text>
<text x="256" y="262">J</text>
<text x="265" y="264">J</text>
<text x="381" y="302">J</text>
<text x="249" y="318">J</text>
<text x="140" y="322">J</text>
<text x="217" y="321">J</text>
<text x="111" y="327">J</text>
<text x="395" y="336">J</text>
<text x="111" y="345">J</text>
<text x="131" y="357">J</text>
<text x="482" y="358">J</text>
<text x="395" y="364">J</text>
<text x="117" y="374">J</text>
<text x="117" y="381">J</text>
<text x="395" y="381">J</text>
<text x="117" y="393">J</text>
<text x="483" y="396">J</text>
<text x="582" y="415">J</text>
<text x="634" y="417">J</text>
<text x="308" y="434">J</text>
<text x="140" y="438">J</text>
<text x="308" y="441">J</text>
<text x="308" y="446">J</text>
<text x="204" y="462">J</text>
<text x="307" y="456">J</text>
<text x="243" y="462">J</text>
<text x="270" y="464">J</text>
<text x="220" y="470">J J</text>
<text x="225" y="470">J</text>
<text x="203" y="475">J</text>
<text x="634" y="506">J</text>
<text x="416" y="530">J</text>
<text x="649" y="536">J</text>
<text x="326" y="558">J</text>
<text x="617" y="563">J</text>
<text x="621" y="577">J</text>
<text x="301" y="585">J</text>
<text x="412" y="596">J</text>
<text x="140" y="604">J</text>
<text x="404" y="617">J</text>
<text x="419" y="617">J</text>
<text x="347" y="628">J</text>
<text x="621" y="635">J</text>
<text x="627" y="638">J</text>
<text x="624" y="643">J</text>
<text x="616" y="674">J</text>
<text x="342" y="678">J</text>
<text x="601" y="689">J</text>
<text x="352" y="708">J</text>
<text x="182" y="715">J</text>
<text x="613" y="716">J</text>
<text x="358" y="722">J</text>
<text x="455" y="748">J</text>
<text x="441" y="758">T</text>
<text x="446" y="764">J</text>
<text x="454" y="773">J</text>
<text x="498" y="773">J</text>
<text x="621" y="776">J</text>
<text x="401" y="781">J</text>
<text x="423" y="812">J</text>
<text x="236" y="834">J</text>
<text x="449" y="839">J</text>
<text x="214" y="847">J</text>
<text x="262" y="846">J</text>
<text x="436" y="852">J</text>
<text x="349" y="853">J</text>
<text x="401" y="859">J</text>
<text x="276" y="881">J</text>
<text x="285" y="898">J</text>
<text x="285" y="917">J</text>
<text x="379" y="942">J</text>
<text x="393" y="946">J</text>
<text x="215" y="968">J</text>
<text x="215" y="974">J</text>
</g>
<g font-size="4.6">
<text x="397" y="168">175</text>
<text x="82" y="201">PROJECT</text>
<text x="497" y="200">173</text>
<text x="523" y="200">172</text>
<text x="647" y="202">185</text>
<text x="85" y="207">NORTH</text>
<text x="506" y="208">178</text>
<text x="576" y="210">181</text>
<text x="470" y="217">174</text>
<text x="710" y="223">186</text>
<text x="641" y="234">183</text>
<text x="662" y="242">184</text>
<text x="559" y="250">179</text>
<text x="607" y="246">182</text>
<text x="668" y="255">176</text>
<text x="509" y="264">36</text>
<text x="577" y="258">180</text>
<text x="597" y="261">38</text>
<text x="179" y="269">4</text>
<text x="236" y="270">97</text>
<text x="255" y="268">99</text>
<text x="260" y="269">6</text>
<text x="279" y="270">L1-cb-8</text>
<text x="298" y="264">100</text>
<text x="394" y="266">171</text>
<text x="248" y="273">98</text>
<text x="264" y="271">116</text>
<text x="364" y="270">7</text>
<text x="525" y="270">37</text>
<text x="373" y="280">101</text>
<text x="611" y="291">39</text>
<text x="353" y="300">118</text>
<text x="164" y="301">114</text>
<text x="371" y="302">102</text>
<text x="520" y="301">31</text>
<text x="115" y="307">193</text>
<text x="131" y="316">112</text>
<text x="279" y="316">117</text>
<text x="120" y="321">2</text>
<text x="223" y="322">115</text>
<text x="242" y="323">L3-215-cb4</text>
<text x="93" y="324">16</text>
<text x="140" y="330">113</text>
<text x="210" y="328">28</text>
<text x="362" y="326">30</text>
<text x="369" y="332">103</text>
<text x="94" y="342">15</text>
<text x="116" y="336">1</text>
<text x="394" y="341">170</text>
<text x="94" y="355">14</text>
<text x="373" y="357">119</text>
<text x="89" y="366">3</text>
<text x="400" y="364">169</text>
<text x="96" y="371">13</text>
<text x="142" y="376">26</text>
<text x="361" y="375">29</text>
<text x="810" y="376">187</text>
<text x="95" y="379">12</text>
<text x="212" y="378">27</text>
<text x="523" y="383">32</text>
<text x="393" y="387">168</text>
<text x="532" y="385">GARAGE</text>
<text x="532" y="389">AREA: 408.750 sq. ft.</text>
<text x="97" y="390">11</text>
<text x="123" y="392">L2-11</text>
<text x="98" y="405">9</text>
<text x="140" y="416">111</text>
<text x="370" y="415">104</text>
<text x="640" y="417">188</text>
<text x="580" y="421">189</text>
<text x="116" y="430">192</text>
<text x="272" y="429">19</text>
<text x="140" y="432">110</text>
<text x="301" y="434">42</text>
<text x="321" y="433">45</text>
<text x="201" y="444">24</text>
<text x="301" y="441">44</text>
<text x="320" y="439">46</text>
<text x="301" y="446">43</text>
<text x="172" y="458">25</text>
<text x="195" y="462">123</text>
<text x="207" y="458">L1-122</text>
<text x="249" y="462">121</text>
<text x="291" y="461">18</text>
<text x="218" y="462">122-cb423</text>
<text x="219" y="466">22</text>
<text x="306" y="462">17</text>
<text x="370" y="467">105</text>
<text x="191" y="470">L2-75-cb9</text>
<text x="198" y="470">75</text>
<text x="268" y="470">120</text>
<text x="732" y="474">177</text>
<text x="218" y="474">L2-21</text>
<text x="224" y="474">21</text>
<text x="200" y="486">74</text>
<text x="223" y="503">FAMILY ROOM</text>
<text x="222" y="507">AREA: 343.326 sq. ft.</text>
<text x="640" y="506">190</text>
<text x="654" y="536">191</text>
<text x="317" y="551">76</text>
<text x="491" y="548">33</text>
<text x="606" y="550">L2-40</text>
<text x="611" y="551">40</text>
<text x="326" y="553">77</text>
<text x="377" y="558">34</text>
<text x="313" y="558">L2-77</text>
<text x="607" y="563">162</text>
<text x="316" y="569">125</text>
<text x="179" y="575">127</text>
<text x="613" y="577">41</text>
<text x="650" y="581">90</text>
<text x="711" y="582">8'-9 &quot;</text>
<text x="718" y="580">7</text>
<text x="140" y="588">109</text>
<text x="279" y="583">126-cb10</text>
<text x="406" y="584">167</text>
<text x="718" y="584">8</text>
<text x="367" y="589">124</text>
<text x="641" y="590">89</text>
<text x="394" y="596">165</text>
<text x="409" y="602">166</text>
<text x="124" y="609">82</text>
<text x="140" y="610">108</text>
<text x="398" y="612">164</text>
<text x="413" y="612">163</text>
<text x="620" y="629">85</text>
<text x="140" y="631">107</text>
<text x="246" y="633">83</text>
<text x="319" y="635">78</text>
<text x="633" y="638">84</text>
<text x="313" y="642">79</text>
<text x="615" y="643">86</text>
<text x="622" y="648">87</text>
<text x="354" y="657">128-subpanel-cb6</text>
<text x="545" y="655">UP</text>
<text x="555" y="659">UP</text>
<text x="396" y="675">92</text>
<text x="533" y="675">96</text>
<text x="140" y="684">106</text>
<text x="350" y="678">129-subpanel-cb5</text>
<text x="568" y="678">88</text>
<text x="592" y="683">L3-213</text>
<text x="615" y="680">93</text>
<text x="335" y="686">L1-129-cb5</text>
<text x="566" y="684">95</text>
<text x="356" y="693">130-subpanel-cb7</text>
<text x="571" y="695">SPANDREL</text>
<text x="180" y="701">80</text>
<text x="398" y="702">AREA: 20.178 sq. ft.</text>
<text x="398" y="696">LOWER LANDING</text>
<text x="570" y="700">AREA: 50.357 sq. ft.</text>
<text x="343" y="702">L3-211-cb3</text>
<text x="544" y="712">DOWN</text>
<text x="613" y="710">94</text>
<text x="148" y="718">72</text>
<text x="169" y="715">L2-81</text>
<text x="175" y="715">81</text>
<text x="355" y="716">131</text>
<text x="439" y="719">UP</text>
<text x="141" y="723">wall-heater</text>
<text x="435" y="723">dresser</text>
<text x="401" y="741">91</text>
<text x="557" y="750">51</text>
<text x="441" y="752">48</text>
<text x="454" y="753">47</text>
<text x="368" y="760">35</text>
<text x="480" y="757">156</text>
<text x="543" y="758">L2-wall-heater-51</text>
<text x="548" y="756">wall-heater</text>
<text x="439" y="773">49</text>
<text x="449" y="768">50</text>
<text x="460" y="772">L1-153-cb6</text>
<text x="505" y="773">L1-154-cb6</text>
<text x="165" y="779">133</text>
<text x="452" y="779">153</text>
<text x="495" y="779">154</text>
<text x="613" y="776">52</text>
<text x="360" y="781">132</text>
<text x="391" y="782">152</text>
<text x="601" y="801">157</text>
<text x="489" y="809">SOUTHEAST</text>
<text x="148" y="815">134</text>
<text x="489" y="815">BEDROOM</text>
<text x="414" y="819">L3-196-cb6</text>
<text x="488" y="821">AREA: 124.666 sq. ft.</text>
<text x="159" y="828">139</text>
<text x="226" y="834">141</text>
<text x="283" y="837">64</text>
<text x="357" y="837">58</text>
<text x="462" y="836">56</text>
<text x="211" y="841">140</text>
<text x="365" y="842">59</text>
<text x="448" y="845">55</text>
<text x="268" y="847">142</text>
<text x="434" y="846">150</text>
<text x="517" y="850">155</text>
<text x="512" y="853">57</text>
<text x="340" y="859">L3-199-cb6</text>
<text x="391" y="859">151</text>
<text x="118" y="865">71</text>
<text x="190" y="868">BATHROOM</text>
<text x="272" y="865">135</text>
<text x="323" y="864">62</text>
<text x="389" y="867">H</text>
<text x="612" y="867">53</text>
<text x="190" y="873">AREA: 57.429 sq. ft.</text>
<text x="273" y="876">136</text>
<text x="388" y="872">60</text>
<text x="355" y="877">63</text>
<text x="375" y="881">EHX</text>
<text x="386" y="881">61</text>
<text x="433" y="878">149</text>
<text x="202" y="883">73</text>
<text x="226" y="885">H</text>
<text x="223" y="891">138</text>
<text x="271" y="894">137</text>
<text x="284" y="891">65</text>
<text x="296" y="889">143</text>
<text x="323" y="893">LAUNDRY</text>
<text x="254" y="896">EHX</text>
<text x="322" y="897">AREA: 38.327 sq. ft.</text>
<text x="291" y="916">66</text>
<text x="600" y="917">158</text>
<text x="166" y="925">SHOWER</text>
<text x="283" y="925">67</text>
<text x="320" y="937">148</text>
<text x="375" y="936">147</text>
<text x="398" y="946">161</text>
<text x="361" y="951">145</text>
<text x="212" y="960">70</text>
<text x="361" y="959">146</text>
<text x="537" y="958">54</text>
<text x="345" y="961">144</text>
<text x="502" y="966">160</text>
<text x="220" y="967">69</text>
<text x="367" y="968">240v</text>
<text x="546" y="966">159</text>
<text x="208" y="975">68</text>
<text x="367" y="973">direct to</text>
<text x="367" y="979">subpanel</text>
<text x="367" y="984">cb16</text>
<text x="56" y="1035">DRAWING TITLE</text>
<text x="171" y="1034">PROJECT TITLE:</text>
<text x="274" y="1034">DATE: 11/04/2024</text>
<text x="336" y="1034">COMPANY:</text>
<text x="365" y="1034">Home Owners</text>
<text x="418" y="1035">NOTES:</text>
<text x="799" y="1034">SHEET NO.</text>
<text x="60" y="1043">2nd floor electrical overlaying 1st floor electrical</text>
<text x="176" y="1043">4431 Amador Rd. Fremont, CA 94538</text>
<text x="274" y="1047">MODEL SCALE: 1:1</text>
<text x="336" y="1047">Yang Fu:</text>
<text x="340" y="1054">angela.fuyang@gmail.com</text>
<text x="274" y="1059">PAPER SCALE: 14:1</text>
<text x="340" y="1063">(510) 358-6728</text>
<text x="274" y="1072">DRAWN BY: ES</text>
<text x="336" y="1075">Ernest Schleicher:</text>
<text x="274" y="1084">REVISION: 003</text>
<text x="340" y="1083">ernest.schleicher@gmail.com</text>
<text x="340" y="1091">(510) 358-6729</text>
</g>
<g font-size="1.1">
<text x="388" y="254">nc</text>
<text x="388" y="256">nc</text>
<text x="388" y="258">nc</text>
<text x="393" y="254">1</text>
<text x="393" y="256">2</text>
<text x="393" y="258">3</text>
<text x="388" y="263">13</text>
<text x="388" y="262">12</text>
<text x="388" y="260">11</text>
<text x="393" y="262">5</text>
<text x="393" y="260">4</text>
<text x="393" y="263">nc</text>
<text x="388" y="265">14</text>
<text x="388" y="267">15</text>
<text x="388" y="270">16</text>
<text x="393" y="265">6</text>
<text x="393" y="267">7</text>
<text x="393" y="269">8</text>
<text x="516" y="266" transform="rotate(-1 516 266)">AFCI/GFCI</text>
<text x="388" y="274">nc</text>
<text x="388" y="272">nc</text>
<text x="393" y="273">10</text>
<text x="393" y="274">nc</text>
<text x="393" y="271">9</text>
<text x="382" y="284">AFCI/GFCI</text>
<text x="282" y="326">AFCI/GFCI</text>
<text x="355" y="666">AFCI/GFCI</text>
<text x="357" y="702">AFCI/GFCI</text>
<text x="179" y="710">AFCI/GFCI</text>
<text x="113" y="868">AFCI/GFCI</text>
</g>
</svg>
